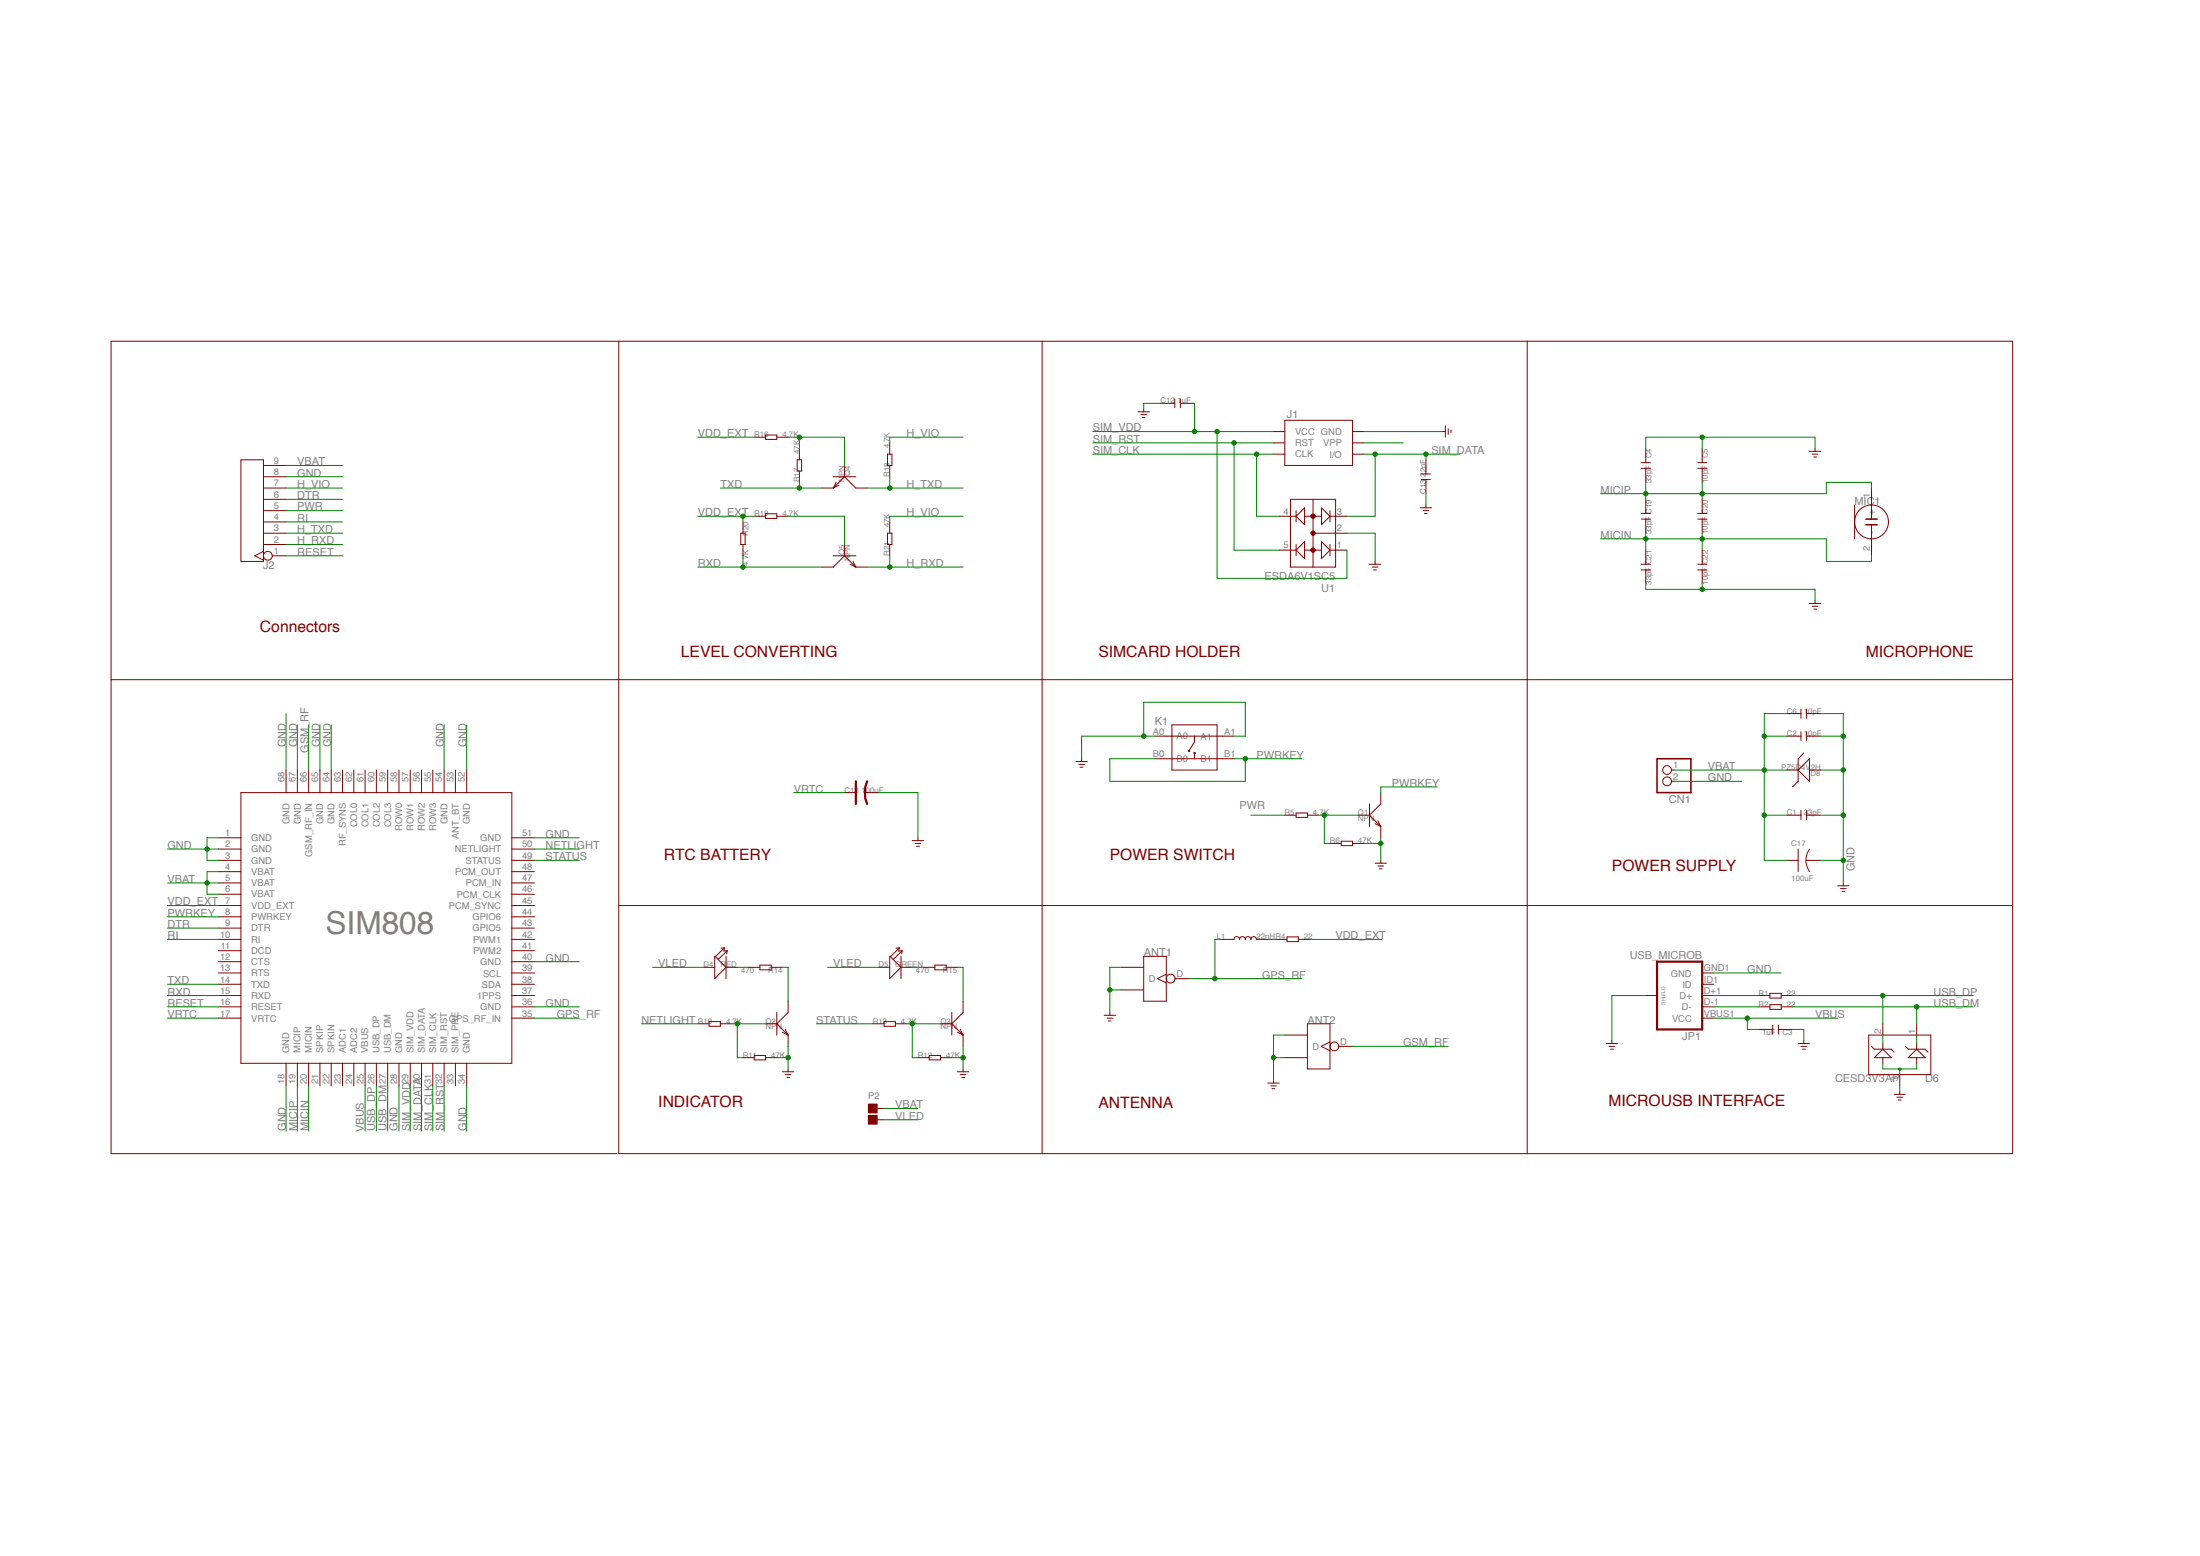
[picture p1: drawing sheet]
<svg xmlns="http://www.w3.org/2000/svg" width="297mm" height="210mm" viewBox="0 0 297 210" stroke-linecap="round" stroke-linejoin="round" font-family="sans-serif">
<g fill="none" stroke="#820000" stroke-width=".14">
<path d="M83.5 46.1v109.6h188.2v-109.6h-256.7v109.6h68.2M140.7 46.1v109.6M156.7 54.4h1.9M158.6 53.8v1.2M159.4 53.8v1.2M159.4 54.4h1.9M171.9 58.2h1.6M171.9 59.8h1.6M173.5 56.7h9.1v6.1h-9.1zM182.6 58.2h1.5M182.6 59.8h1.5M206.2 46.1v109.6"/>
<path d="M171.9 61.3h1.6M172.7 74.2h2.3M172.7 69.7h1.5M174.2 67.4h6.1v9.1h-6.1zM175 68.9v1.5M175 73.5v1.5M176.1 68.5v2.3l-1.1-1.1zM176.1 73.1v2.3l-1.1-1.2zM176.1 74.2h2.3M176.1 69.7h2.3M177.3 67.4v9.1M177.3 72h4.5"/>
<path d="M178.4 73.1l1.1 1.1-1.1 1.2zM178.4 68.5l1.1 1.2-1.1 1.1zM179.5 68.9v1.5M179.5 73.5v1.5M179.5 74.2h2.3M180.3 69.7h1.5M182.6 61.3h1.5M191.9 64.7h1.2M191.9 64h1.2M192.5 62.1v1.9M192.5 64.7v1.9M221.6 62.4h1.2"/>
<path d="M221.6 63.2h1.2M222.2 60.5v1.9M222.2 63.2v1.9M229.2 62.4h1.2M229.2 63.2h1.2M229.8 60.5v1.9M229.8 63.2v1.9M244.3 60.9h1.5M244.7 61.3h.7M244.9 61.7h.3M245 60.5v.4M15 91.7h256.7"/>
<path d="M241.2 99.4h1.9M243.1 98.8v1.1M243.9 98.8v1.1M243.9 99.4h1.9M29.5 113.1h3M29.5 114.6h3M29.5 116.1h3M29.5 117.6h3M29.5 119.2h3M32.5 107h36.6v36.5h-36.6zM38.6 103.9v3.1M40.1 103.9v3.1"/>
<path d="M41.7 103.9v3.1M43.2 103.9v3.1M44.7 103.9v3.1M46.2 103.9v3.1M47.8 103.9v3.1M49.3 103.9v3.1M50.8 103.9v3.1M52.3 103.9v3.1M53.9 103.9v3.1M55.4 103.9v3.1M56.9 103.9v3.1M58.4 103.9v3.1"/>
<path d="M60 103.9v3.1M61.5 103.9v3.1M63 103.9v3.1M69.1 113.1h3M69.1 114.6h3M69.1 116.1h3M69.1 117.6h3M69.1 119.2h3M225.6 105.4h.4M225.6 103.9h.4M241.2 116.1h1.5M241.2 110h1.9"/>
<path d="M242.7 114.6v3M243.1 109.4v1.2M243.8 116.1h2M243.9 109.4v1.2M243.9 110h1.9M244.3 114.6a2.63 2.63 0 0 0 0 3M248.1 119.5h1.5M248.5 119.9h.7M248.8 119.2v.3M29.5 122.2h3M29.5 120.7h3M29.5 123.7h3"/>
<path d="M29.5 125.3h3M29.5 126.8h3M29.5 128.3h3M29.5 129.8h3M29.5 131.3h3M29.5 132.8h3M29.5 134.4h3M29.5 135.9h3M29.5 137.4h3M69.1 122.2h3M69.1 120.7h3M69.1 123.7h3"/>
<path d="M69.1 125.3h3M69.1 126.8h3M69.1 128.3h3M69.1 129.8h3M69.1 131.3h3M69.1 132.8h3M69.1 134.4h3M69.1 135.9h3M69.1 137.4h3M83.5 122.2h188.2M222.2 134.4h1.5M229.8 131.3h1.5"/>
<path d="M229.8 132.8h1.5M229.8 134.4h1.5M229.8 135.9h1.5M229.8 137.4h1.5M237.4 134.4h1.5M237.4 135.9h1.5M237.4 138.9h1.9M238.9 134.1h1.6v.6h-1.6zM238.9 135.6h1.6v.6h-1.6zM239.3 138.3v1.3M240.1 138.3v1.3M240.1 138.9h1.9"/>
<path d="M240.5 134.4h1.5M240.5 135.9h1.5M248.7 120.3h.4M38.6 143.5v3.1M40.1 143.5v3.1M41.7 143.5v3.1M43.2 143.5v3.1M44.7 143.5v3.1M46.2 143.5v3.1M47.8 143.5v3.1M49.3 143.5v3.1M50.8 143.5v3.1"/>
<path d="M52.3 143.5v3.1M53.9 143.5v3.1M55.4 143.5v3.1M56.9 143.5v3.1M58.4 143.5v3.1M60 143.5v3.1M61.5 143.5v3.1M63 143.5v3.1M242.7 140.8h1.6M243.1 141.2h.8M243.3 141.6h.4M243.5 140.5v.3"/>
<circle cx="225.1" cy="105.4" r=".59"/>
<circle cx="225.1" cy="103.9" r=".59"/>
</g>
<path d="M223.7 102.4h4.6v4.6h-4.6z" fill="none" stroke="#820000" stroke-width=".21"/>
<path d="M223.7 129.8h6.1v9.1h-6.1z" fill="none" stroke="#820000" stroke-width=".3"/>
<circle cx="177.2" cy="72" r=".3" fill="#820000"/>
<circle cx="177.3" cy="72" r=".3" fill="none" stroke="#820000" stroke-width=".14"/>
<circle cx="177.2" cy="74.2" r=".3" fill="#820000"/>
<circle cx="177.3" cy="74.2" r=".3" fill="none" stroke="#820000" stroke-width=".14"/>
<circle cx="177.2" cy="69.7" r=".3" fill="#820000"/>
<g fill="none" stroke="#820000" stroke-width=".14">
<path d="M153.6 55.6h1.6M154 56h.8M154.2 56.3h.4M154.4 55.2v.4M174.2 69.7h.8M179.5 69.7h.8M184.9 76.2h1.5M185.3 76.5h.7M185.4 76.9h.4M185.6 75.8v.4M191.7 68.5h1.6M192.1 68.9h.8"/>
<path d="M192.3 69.3h.4M192.5 68.2v.3M155.9 99.4h10.7M158.2 97.8h6.1v6.1h-6.1zM161.3 99.4v.7l-.8 1.2M155.9 102.4h10.7M161.3 101.6v.8"/>
<circle cx="177.3" cy="69.7" r=".3"/>
</g>
<circle cx="160.5" cy="101.3" r=".08" fill="#820000"/>
<circle cx="160.5" cy="101.3" r=".08" fill="none" stroke="#820000" stroke-width=".14"/>
<circle cx="161.2" cy="101.6" r=".08" fill="#820000"/>
<g fill="none" stroke="#820000" stroke-width=".14">
<path d="M101.8 59h1.5M103.3 58.7h1.6v.6h-1.6zM104.9 59h1.5M120.1 59.8v1.5M194.7 58.2h.4M195.1 57.5v1.5M195.5 57.9v.7M195.9 58v.4M32.5 62.1h3.1v13.7h-3.1zM35.6 64.3h3M35.6 65.9h3M35.6 62.8h3"/>
<path d="M35.6 73.5h3M35.6 72h3M35.6 74.4l-1.2 .6 1.2 .6M35.6 70.4h3M35.6 68.9h3M35.6 67.4h3M36.8 75h1.8M100 72h.6v1.5h-.6zM100.3 70.4v1.6M100.3 73.5v1.5M101.8 69.7h1.5M103.3 69.3h1.6v.7h-1.6z"/>
<path d="M104.9 69.7h1.5M107.6 62.1h.6v1.5h-.6zM107.9 60.5v1.6M107.9 63.6v1.5M111 65.9h1.5M112.5 64.3h3M112.5 75h3M112.9 65.1l-.4 .8M113.3 65.5l-.8 .4M114 64.3l-1.5 1.6M114 64.3l1.5 1.6h1.6M114 62.8v1.5"/>
<path d="M114 73.5v1.5M114 75l1.5 1.5M114 75l-1.5 1.5h-1.5M114.8 76.2l.7 .3M115.2 75.8l.3 .7M115.5 76.5h1.6M119.8 61.3h.6v1.5h-.6zM119.8 72h.6v1.5h-.6zM120.1 62.8v1.5M120.1 70.4v1.6M120.1 73.5v1.5M221.6 69.3h1.2"/>
<path d="M221.6 70.1h1.2M221.6 76.2h1.2M221.6 76.9h1.2M222.2 67.4v1.9M222.2 70.1v1.9M222.2 74.2v2M222.2 76.9v1.9M229.2 69.3h1.2M229.2 70.1h1.2M229.2 76.2h1.2M229.2 76.9h1.2M229.8 67.4v1.9"/>
<path d="M229.8 70.1v1.9M229.8 74.2v2M229.8 76.9v1.9M250.4 68.2v4.5M252.7 65.9v4.2M252.7 70.8v4.2M244.3 81.4h1.5M244.7 81.8h.7M244.9 82.2h.3M245 81.1v.3M114 107h1.5M116.7 107h1.9"/>
<path d="M123.2 113.4h1.5M123.5 113.8h.8M123.8 114.2h.3M123.9 113.1v.3M145.3 102.8h1.5M145.6 103.2h.8M145.8 103.5h.4M146 102.4v.4M173.5 110h1.5M175 109.7h1.5v.6h-1.5zM176.5 110h1.5M179.5 113.8h1.6"/>
<path d="M181.1 113.5h1.5v.6h-1.5zM182.6 113.8h1.5M183.4 110h1.5M184.9 108.5v3M184.9 110l1.5 1.5M185.6 111.2l.8 .3M185.6 116.5h1.6M186 110.8l.4 .7M186 116.9h.8M186.2 117.3h.4M186.4 107v1.5l-1.5 1.5M186.4 111.5v1.6"/>
<path d="M186.4 116.1v.4M241.2 103.9h1.5M242.7 103.9l1.6-1.5v3zM243.5 101.6l-.8 .8v3l-.7 .8M244.3 103.9h1.5M94.2 138.2h1.5M95 130.6h1.5M95.7 137.9h1.6v.6h-1.6zM96.6 129.1h-.1v3l1.5-1.5M96.6 129.1l1.4 1.5M97.3 138.2h1.5M97.8 127.9l-1.2 1.2"/>
<path d="M97.8 127.9l-.5 .1M97.8 127.9l-.1 .5 .5-.1M98 130.6h1.5M98 129.1v3M98.2 128.3l-1.2 1.2M98.2 128.3l-.1 .4M101.1 130.6h1.5M102.6 130.3h1.5v.6h-1.5zM103.3 138.2h1.6M104.1 130.6h1.5M104.9 136.6v3.1M104.9 138.2l1.5 1.5"/>
<path d="M105.6 139.3l.8 .4M106 138.9l.4 .8M106.4 135.1v1.5l-1.5 1.6M106.4 139.7v1.5M117.8 138.2h1.5M118.6 130.6h1.5M119.3 137.9h1.6v.6h-1.6zM120.2 129.1h-.1v3l1.5-1.5M120.2 129.1l1.4 1.5M120.9 138.2h1.5M121.4 127.9l-1.2 1.2M121.4 127.9l-.4 .1"/>
<path d="M121.4 127.9l-.1 .5 .5-.1M121.6 130.6h1.6M121.6 129.1v3M121.8 128.3l-1.2 1.2M121.8 128.3l-.1 .4M124.7 130.6h1.5M126.2 130.3h1.5v.6h-1.5zM127 138.2h1.5M127.7 130.6h1.6M128.5 136.6v3.1M128.5 138.2l1.5 1.5M129.3 139.3l.7 .4"/>
<path d="M129.6 138.9l.4 .8M130 135.1v1.5l-1.5 1.6M130 139.7v1.5M149.1 137h1.5M149.4 137.4h.8M149.6 137.8h.4M149.8 136.6v.4M151.4 130.6h3M151.4 133.6h3M154.4 129.1h3v6h-3zM157.4 131.5l-1.1 .6 1.1 .6M158.6 132.1h1.9"/>
<path d="M173.5 139.7h3M176.5 138.2h3v6.1h-3zM252.3 139.7h8.4v5.3h-8.4zM254.2 138.2v1.5M258.8 138.2v1.5M100.3 142.7h1.5M101.8 142.4h1.5v.6h-1.5zM103.3 142.7h1.6M105.6 144.6h1.6M106 145h.8M106.2 145.4h.4M106.4 144.3v.3"/>
<path d="M117.8 151.1h1.5M117.8 149.6h1.5M123.9 142.7h1.5M125.4 142.4h1.6v.6h-1.6zM127 142.7h1.5M129.3 144.6h1.5M129.6 145h.8M129.8 145.4h.4M130 144.3v.3M171.2 146.2h1.5M171.5 146.6h.8M171.7 146.9h.4"/>
<path d="M171.9 145.8v.4M173.5 142.7h3M179.5 140.6l-1.1 .6 1.1 .6M180.7 141.2h1.9M216.8 140.8h1.6M217.2 141.2h.8M217.4 141.6h.4M217.6 140.5v.3M252.7 141.2l.3 .4h2.3l.4 .4M253 142.7l1.2-1.1 1.1 1.1zM254.2 140.8v.8M254.2 142.7v.8"/>
<path d="M255.7 147.7h1.5M256.1 148.1h.7M256.3 148.5h.3M256.5 145v1.6M256.5 147.3v.4M257.2 141.2l.4 .4h2.3l.4 .4M257.6 142.7l1.2-1.1 1.1 1.1zM258.8 140.8v.8M258.8 142.7v.8"/>
<circle cx="36.2" cy="75" r=".59"/>
<circle cx="252.7" cy="70.4" r="2.29"/>
<circle cx="161.3" cy="101.6" r=".08"/>
<circle cx="158" cy="132.1" r=".59"/>
<circle cx="180.1" cy="141.2" r=".59"/>
</g>
<path d="M115.5 105.4v3.1M117.1 105.4a4.1 4.1 0 0 0 0 3.1" fill="none" stroke="#820000" stroke-width=".3"/>
<path d="M251.9 70.1h1.5M251.9 70.8h1.5" fill="none" stroke="#820000" stroke-width=".21"/>
<path d="M117.2 149h1.2v1.2h-1.2z" fill="#820000"/>
<path d="M117.2 149h1.2v1.2h-1.2z" fill="none" stroke="#820000" stroke-width=".14"/>
<path d="M117.2 150.5h1.2v1.2h-1.2z" fill="#820000"/>
<path d="M241.2 96.3h1.9M243.1 95.7v1.2M243.9 95.7v1.2M243.9 96.3h1.9M165.1 126.8h1.5v-.2a.4 .4 0 0 1 .5-.2 .4 .4 0 0 1 .3 .4v-.2a.4 .4 0 0 1 .4-.2 .4 .4 0 0 1 .3 .4l.1-.2a.4 .4 0 0 1 .4-.2 .4 .4 0 0 1 .3 .4v-.2a.4 .4 0 0 1 .5-.2 .4 .4 0 0 1 .2 .4h1.6M172.2 126.8h1.5M173.7 126.4h1.6v.7h-1.6zM175.3 126.8h1.5M117.2 150.5h1.2v1.2h-1.2z" fill="none" stroke="#820000" stroke-width=".14"/>
<path d="M254.2 139.7v1.1M258.8 139.7v1.1M254.2 143.5v.8h4.6v-.8M256.5 144.3v.7" fill="none" stroke="#008100" stroke-width=".14"/>
<path d="M256.3 144.2h.3v.2h-.3z" fill-rule="evenodd" fill="#008100"/>
<path d="M241.2 99.4h-3v16.7h3M226 103.9h12.2M238.2 110h3M256.3 144.2h.3v.2h-.3z" fill="none" stroke="#008100" stroke-width=".14"/>
<circle cx="238.2" cy="110" r=".3" fill="#008100"/>
<circle cx="238.2" cy="110" r=".3" fill="none" stroke="#008100" stroke-width=".14"/>
<circle cx="238.2" cy="103.9" r=".3" fill="#008100"/>
<g fill="none" stroke="#008100" stroke-width=".14">
<path d="M241.2 96.3h-3v3.1M238.2 103.9h3"/>
<circle cx="238.2" cy="103.9" r=".3"/>
</g>
<circle cx="238.2" cy="99.3" r=".3" fill="#008100"/>
<g fill="none" stroke="#008100" stroke-width=".14">
<path d="M22.6 119.2h6.9M28 119.2v1.5h1.5M28 117.6h1.5"/>
<circle cx="238.2" cy="99.4" r=".3"/>
</g>
<circle cx="27.9" cy="119.2" r=".3" fill="#008100"/>
<g fill="none" stroke="#008100" stroke-width=".14">
<path d="M38.6 62.8h7.6M245.8 99.4h3v19.8M28 117.6v1.6M226 105.4h9.1M245.8 110h3M245.8 116.1h3M119.3 149.6h4.6"/>
<circle cx="28" cy="119.2" r=".3"/>
</g>
<circle cx="248.8" cy="110" r=".3" fill="#008100"/>
<circle cx="248.8" cy="110" r=".3" fill="none" stroke="#008100" stroke-width=".14"/>
<circle cx="248.8" cy="116.1" r=".3" fill="#008100"/>
<g fill="none" stroke="#008100" stroke-width=".14">
<path d="M245.8 103.9h3"/>
<circle cx="248.8" cy="116.1" r=".3"/>
</g>
<circle cx="248.8" cy="103.9" r=".3" fill="#008100"/>
<g fill="none" stroke="#008100" stroke-width=".14">
<path d="M245.8 96.3h3v3.1"/>
<circle cx="248.8" cy="103.9" r=".3"/>
</g>
<circle cx="248.8" cy="99.3" r=".3" fill="#008100"/>
<g fill="none" stroke="#008100" stroke-width=".14">
<path d="M156.7 54.4h-2.3v.8M181.8 72h3.8v3.8M192.5 66.6v1.6M28 114.6h1.5M29.5 113.1h-1.5v3h1.5M231.3 131.3h9.2M242 138.9h1.5v1.6M53.9 146.6v6.1"/>
<circle cx="248.8" cy="99.4" r=".3"/>
</g>
<circle cx="27.9" cy="114.6" r=".3" fill="#008100"/>
<g fill="none" stroke="#008100" stroke-width=".14">
<path d="M154.4 99.4v-4.6h13.7v4.6h-1.5M155.9 99.4h-9.9v3M22.6 114.6h5.4"/>
<circle cx="28" cy="114.6" r=".3"/>
</g>
<circle cx="154.4" cy="99.3" r=".3" fill="#008100"/>
<g fill="none" stroke="#008100" stroke-width=".14">
<path d="M184.1 113.8h2.3M186.4 113.1v3"/>
<circle cx="154.4" cy="99.4" r=".3"/>
</g>
<circle cx="186.4" cy="113.8" r=".3" fill="#008100"/>
<g fill="none" stroke="#008100" stroke-width=".14">
<path d="M149.8 133.6h1.6M151.4 130.6h-1.6v6"/>
<circle cx="186.4" cy="113.8" r=".3"/>
</g>
<circle cx="149.8" cy="133.6" r=".3" fill="#008100"/>
<g fill="none" stroke="#008100" stroke-width=".14">
<path d="M104.9 142.7h1.5M106.4 141.2v3.1"/>
<circle cx="149.8" cy="133.6" r=".3"/>
</g>
<circle cx="106.4" cy="142.7" r=".3" fill="#008100"/>
<g fill="none" stroke="#008100" stroke-width=".14">
<path d="M128.5 142.7h1.5M130 141.2v3.1"/>
<circle cx="106.4" cy="142.7" r=".3"/>
</g>
<circle cx="130" cy="142.7" r=".3" fill="#008100"/>
<g fill="none" stroke="#008100" stroke-width=".14">
<path d="M184.1 58.2h10.6M229.8 59v1.5M222.2 60.5v-1.5h22.8v1.5M118.6 107h5.3v6.1M222.2 134.4h-4.6v6.1M256.5 146.6v.7"/>
<circle cx="130" cy="142.7" r=".3"/>
</g>
<circle cx="229.8" cy="59" r=".3" fill="#008100"/>
<g fill="none" stroke="#008100" stroke-width=".14">
<path d="M222.2 78.8v.7h22.8v1.6M229.8 78.8v.7"/>
<circle cx="229.8" cy="59" r=".3"/>
</g>
<circle cx="229.8" cy="79.5" r=".3" fill="#008100"/>
<g fill="none" stroke="#008100" stroke-width=".14">
<path d="M173.5 142.7h-1.6v3.1"/>
<circle cx="229.8" cy="79.5" r=".3"/>
</g>
<circle cx="171.9" cy="142.7" r=".3" fill="#008100"/>
<g fill="none" stroke="#008100" stroke-width=".14">
<path d="M38.6 64.3h7.6M38.6 96.3v7.6M40.1 97.8v6.1M43.2 97.8v6.1M44.7 97.8v6.1M60 97.8v6.1M63 97.8v6.1M72.1 113.1h6.1M72.1 135.9h6.1M72.1 129.8h6.1M173.5 139.7h-1.6v3M231.3 135.9h6.1"/>
<path d="M231.3 134.4h6.1M242 135.9h24.4M258.8 135.9v2.3M38.6 146.6v6.1M63 146.6v6.1"/>
<circle cx="171.9" cy="142.7" r=".3"/>
</g>
<circle cx="258.7" cy="135.9" r=".3" fill="#008100"/>
<g fill="none" stroke="#008100" stroke-width=".14">
<path d="M242 134.4h24.4M254.2 134.4v3.8M52.3 146.6v6.1"/>
<circle cx="258.8" cy="135.9" r=".3"/>
</g>
<circle cx="254.2" cy="134.4" r=".3" fill="#008100"/>
<g fill="none" stroke="#008100" stroke-width=".14">
<path d="M231.3 137.4h16.8M235.9 137.4v1.5h1.5M50.8 146.6v6.1"/>
<circle cx="254.2" cy="134.4" r=".3"/>
</g>
<circle cx="235.9" cy="137.4" r=".3" fill="#008100"/>
<g fill="none" stroke="#008100" stroke-width=".14">
<path d="M222.2 65.1v2.3M229.8 65.1v1.5h-13.7M49.3 146.6v6.1"/>
<circle cx="235.9" cy="137.4" r=".3"/>
</g>
<circle cx="222.2" cy="66.6" r=".3" fill="#008100"/>
<g fill="none" stroke="#008100" stroke-width=".14">
<path d="M229.8 66.6v.8"/>
<circle cx="222.2" cy="66.6" r=".3"/>
</g>
<circle cx="229.8" cy="66.6" r=".3" fill="#008100"/>
<g fill="none" stroke="#008100" stroke-width=".14">
<path d="M216.1 72.7h13.7M222.2 72.7v1.5M252.7 65.9v-.8h-6.1v1.5h-16.8M40.1 146.6v6.1M41.7 146.6v6.1"/>
<circle cx="229.8" cy="66.6" r=".3"/>
</g>
<circle cx="222.2" cy="72.7" r=".3" fill="#008100"/>
<g fill="none" stroke="#008100" stroke-width=".14">
<path d="M222.2 72v.7M229.8 72.7v1.5"/>
<circle cx="222.2" cy="72.7" r=".3"/>
</g>
<circle cx="229.8" cy="72.7" r=".3" fill="#008100"/>
<g fill="none" stroke="#008100" stroke-width=".14">
<path d="M147.5 58.2h24.4M161.3 54.4v3.8M229.8 72v.7h16.8v3.1h6.1v-.8M55.4 146.6v6.1"/>
<circle cx="229.8" cy="72.7" r=".3"/>
</g>
<circle cx="161.2" cy="58.2" r=".3" fill="#008100"/>
<g fill="none" stroke="#008100" stroke-width=".14">
<path d="M164.3 58.2v19.9h17.5v-3.9"/>
<circle cx="161.3" cy="58.2" r=".3"/>
</g>
<circle cx="164.3" cy="58.2" r=".3" fill="#008100"/>
<g fill="none" stroke="#008100" stroke-width=".14">
<path d="M197 61.3h-4.5v.8M56.9 146.6v6.1"/>
<circle cx="164.3" cy="58.2" r=".3"/>
</g>
<circle cx="192.5" cy="61.3" r=".3" fill="#008100"/>
<g fill="none" stroke="#008100" stroke-width=".14">
<path d="M184.1 61.3h1.5v8.4h-3.8"/>
<circle cx="192.5" cy="61.3" r=".3"/>
</g>
<circle cx="185.6" cy="61.3" r=".3" fill="#008100"/>
<g fill="none" stroke="#008100" stroke-width=".14">
<path d="M147.5 61.3h24.4M169.6 61.3v8.4h3.1M185.6 61.3h6.9M58.4 146.6v6.1"/>
<circle cx="185.6" cy="61.3" r=".3"/>
</g>
<circle cx="169.6" cy="61.3" r=".3" fill="#008100"/>
<g fill="none" stroke="#008100" stroke-width=".14">
<path d="M147.5 59.8h24.4M166.6 59.8v14.4h6.1M60 146.6v6.1"/>
<circle cx="169.6" cy="61.3" r=".3"/>
</g>
<circle cx="166.6" cy="59.8" r=".3" fill="#008100"/>
<g fill="none" stroke="#008100" stroke-width=".14">
<path d="M155.9 102.4h-6.1v3h18.3v-3M166.6 102.4h9.1M194 106.2h-7.6v.8M22.6 123.7h6.9"/>
<circle cx="166.6" cy="59.8" r=".3"/>
</g>
<circle cx="168.1" cy="102.4" r=".3" fill="#008100"/>
<g fill="none" stroke="#008100" stroke-width=".14">
<path d="M178 110h5.4M178.8 110v3.8h.7"/>
<circle cx="168.1" cy="102.4" r=".3"/>
</g>
<circle cx="178.8" cy="110" r=".3" fill="#008100"/>
<g fill="none" stroke="#008100" stroke-width=".14">
<path d="M72.1 137.4h6.1M160.5 132.1h15.2M165.1 126.8h-1.1v5.3"/>
<circle cx="178.8" cy="110" r=".3"/>
</g>
<circle cx="164" cy="132.1" r=".3" fill="#008100"/>
<g fill="none" stroke="#008100" stroke-width=".14">
<path d="M41.7 97.8v6.1M98.8 138.2h4.5M99.5 138.2v4.5h.8M129.3 130.6h.7v4.5M182.6 141.2h12.9"/>
<circle cx="164" cy="132.1" r=".3"/>
</g>
<circle cx="99.5" cy="138.2" r=".3" fill="#008100"/>
<g fill="none" stroke="#008100" stroke-width=".14">
<path d="M122.4 138.2h4.6M123.2 138.2v4.5h.7"/>
<circle cx="99.5" cy="138.2" r=".3"/>
</g>
<circle cx="123.1" cy="138.2" r=".3" fill="#008100"/>
<g fill="none" stroke="#008100" stroke-width=".14">
<path d="M106.4 59h7.6v3.8M107.9 59v1.5M72.1 114.6h6.1M72.1 116.1h6.1M107.2 107h6.8M22.6 137.4h6.9M86.6 138.2h7.6M99.5 130.6h1.6M105.6 130.6h.8v4.5M110.2 138.2h7.6M123.2 130.6h1.5"/>
<circle cx="123.2" cy="138.2" r=".3"/>
</g>
<circle cx="107.9" cy="59" r=".3" fill="#008100"/>
<g fill="none" stroke="#008100" stroke-width=".14">
<path d="M94.2 59h7.6M94.2 69.7h7.6M100.3 69.7v.7M106.4 69.7h7.6v3.8M22.6 122.2h6.9"/>
<circle cx="107.9" cy="59" r=".3"/>
</g>
<circle cx="100.3" cy="69.7" r=".3" fill="#008100"/>
<g fill="none" stroke="#008100" stroke-width=".14">
<path d="M97.3 65.9h13.7M107.9 65.1v.8M22.6 132.8h6.9M176.8 126.8h9.7"/>
<circle cx="100.3" cy="69.7" r=".3"/>
</g>
<circle cx="107.9" cy="65.9" r=".3" fill="#008100"/>
<g fill="none" stroke="#008100" stroke-width=".14">
<path d="M94.2 76.5h16.8M100.3 75v1.5M22.6 134.4h6.9"/>
<circle cx="107.9" cy="65.9" r=".3"/>
</g>
<circle cx="100.3" cy="76.5" r=".3" fill="#008100"/>
<g fill="none" stroke="#008100" stroke-width=".14">
<path d="M130 59h-9.9v.8M184.1 59.8h5.4M38.6 70.4h7.6M38.6 75h7.6M38.6 65.9h7.6M117.1 65.9h12.9M120.1 64.3v1.6M130 69.7h-9.9v.7M22.6 126.8h6.9M22.6 135.9h6.9"/>
<circle cx="100.3" cy="76.5" r=".3"/>
</g>
<circle cx="120.1" cy="65.9" r=".3" fill="#008100"/>
<g fill="none" stroke="#008100" stroke-width=".14">
<path d="M38.6 72h7.6M117.1 76.5h12.9M120.1 75v1.5"/>
<circle cx="120.1" cy="65.9" r=".3"/>
</g>
<circle cx="120.1" cy="76.5" r=".3" fill="#008100"/>
<g fill="none" stroke="#008100" stroke-width=".14">
<path d="M38.6 73.5h7.6M38.6 68.9h7.6M38.6 67.4h7.6M168.9 110h4.6M22.6 125.3h6.9M88.1 130.6h6.9M111.7 130.6h6.9M171.2 126.8h1M119.3 151.1h4.6"/>
<circle cx="120.1" cy="76.5" r=".3"/>
</g>
<text font-size="4.3" fill="#808080" x="43.9" y="126">SIM808</text>
<g font-size="2.1" fill="#820000">
<text x="35.1" y="85.3">Connectors</text>
<text x="91.9" y="88.7">LEVEL CONVERTING</text>
<text x="148.3" y="88.7">SIMCARD HOLDER</text>
<text x="251.9" y="88.7">MICROPHONE</text>
<text x="89.6" y="116.1">RTC BATTERY</text>
<text x="149.8" y="116.1">POWER SWITCH</text>
<text x="217.6" y="117.6">POWER SUPPLY</text>
<text x="88.9" y="149.4">INDICATOR</text>
<text x="148.3" y="149.6">ANTENNA</text>
<text x="217.1" y="149.3">MICROUSB INTERFACE</text>
</g>
<g font-size="1.5" fill="#808080">
<text x="94.2" y="59">VDD_EXT</text>
<text x="122.4" y="59">H_VIO</text>
<text x="147.5" y="58.2">SIM_VDD</text>
<text x="147.5" y="59.8">SIM_RST</text>
<text x="173.7" y="56.4">J1</text>
<text x="40.1" y="62.8">VBAT</text>
<text x="40.1" y="64.3">GND</text>
<text x="40.1" y="65.8">H_VIO</text>
<text x="97.3" y="65.8">TXD</text>
<text x="122.4" y="65.8">H_TXD</text>
<text x="147.5" y="61.3">SIM_CLK</text>
<text x="193.2" y="61.3">SIM_DATA</text>
<text x="40.1" y="70.4">RI</text>
<text x="40.1" y="71.9">H_TXD</text>
<text x="40.1" y="68.9">PWR</text>
<text x="40.1" y="67.4">DTR</text>
<text x="94.2" y="69.7">VDD_EXT</text>
<text x="122.4" y="69.7">H_VIO</text>
<text x="216.1" y="66.6">MICIP</text>
<text x="250.4" y="68.1">MIC1</text>
<text x="35.5" y="76.8">J2</text>
<text x="40.1" y="75">RESET</text>
<text x="40.1" y="73.5">H_RXD</text>
<text x="94.2" y="76.5">RXD</text>
<text x="122.4" y="76.5">H_RXD</text>
<text x="216.1" y="72.7">MICIN</text>
<text x="170.7" y="78.3">ESDA6V1SC5</text>
<text x="178.4" y="79.8">U1</text>
<text x="38.6" y="100.9" transform="rotate(-90 38.6 100.9)">GND</text>
<text x="40.1" y="100.9" transform="rotate(-90 40.1 100.9)">GND</text>
<text x="41.6" y="101.6" transform="rotate(-90 41.6 101.6)">GSM_RF</text>
<text x="43.2" y="100.9" transform="rotate(-90 43.2 100.9)">GND</text>
<text x="44.7" y="100.9" transform="rotate(-90 44.7 100.9)">GND</text>
<text x="59.9" y="100.9" transform="rotate(-90 59.9 100.9)">GND</text>
<text x="63" y="100.9" transform="rotate(-90 63 100.9)">GND</text>
<text x="155.9" y="97.8">K1</text>
<text x="107.2" y="107">VRTC</text>
<text x="169.6" y="102.4">PWRKEY</text>
<text x="187.9" y="106.2">PWRKEY</text>
<text x="230.6" y="103.9">VBAT</text>
<text x="230.6" y="105.4">GND</text>
<text x="73.6" y="113.1">GND</text>
<text x="167.3" y="109.2">PWR</text>
<text x="225.3" y="108.4">CN1</text>
<text x="22.6" y="114.6">GND</text>
<text x="22.6" y="119.1">VBAT</text>
<text x="73.6" y="114.6">NETLIGHT</text>
<text x="73.6" y="116.1">STATUS</text>
<text x="250.4" y="117.6" transform="rotate(-90 250.4 117.6)">GND</text>
<text x="22.6" y="123.7">PWRKEY</text>
<text x="22.6" y="122.2">VDD_EXT</text>
<text x="22.6" y="125.2">DTR</text>
<text x="22.6" y="126.8">RI</text>
<text x="73.6" y="129.8">GND</text>
<text x="88.9" y="130.6">VLED</text>
<text x="112.5" y="130.6">VLED</text>
<text x="154.4" y="129">ANT1</text>
<text x="180.3" y="126.8">VDD_EXT</text>
<text x="220" y="129.5">USB_MICROB</text>
<text x="235.9" y="131.3">GND</text>
<text x="22.6" y="137.4">VRTC</text>
<text x="22.6" y="132.8">TXD</text>
<text x="22.6" y="134.4">RXD</text>
<text x="22.6" y="135.9">RESET</text>
<text x="73.6" y="135.9">GND</text>
<text x="75.2" y="137.4">GPS_RF</text>
<text x="170.4" y="132.1">GPS_RF</text>
<text x="245" y="137.4">VBUS</text>
<text x="261" y="135.9">USB_DM</text>
<text x="261" y="134.4">USB_DP</text>
<text x="86.6" y="138.2">NETLIGHT</text>
<text x="110.2" y="138.2">STATUS</text>
<text x="176.5" y="138.2">ANT2</text>
<text x="189.4" y="141.2">GSM_RF</text>
<text x="227.1" y="140.3">JP1</text>
<text x="120.9" y="149.6">VBAT</text>
<text x="247.7" y="146.1">CESD3V3AP</text>
<text x="259.9" y="146.1">D6</text>
<text x="38.6" y="152.6" transform="rotate(-90 38.6 152.6)">GND</text>
<text x="40.1" y="152.6" transform="rotate(-90 40.1 152.6)">MICIP</text>
<text x="41.6" y="152.6" transform="rotate(-90 41.6 152.6)">MICIN</text>
<text x="49.1" y="152.8" transform="rotate(-90 49.1 152.8)">VBUS</text>
<text x="50.6" y="152.6" transform="rotate(-90 50.6 152.6)">USB_DP</text>
<text x="52.2" y="152.6" transform="rotate(-90 52.2 152.6)">USB_DM</text>
<text x="53.7" y="152.6" transform="rotate(-90 53.7 152.6)">GND</text>
<text x="55.4" y="152.6" transform="rotate(-90 55.4 152.6)">SIM_VDD</text>
<text x="56.9" y="152.6" transform="rotate(-90 56.9 152.6)">SIM_DATA</text>
<text x="58.4" y="152.6" transform="rotate(-90 58.4 152.6)">SIM_CLK</text>
<text x="59.9" y="152.6" transform="rotate(-90 59.9 152.6)">SIM_RST</text>
<text x="63" y="152.6" transform="rotate(-90 63 152.6)">GND</text>
<text x="120.9" y="151.1">VLED</text>
</g>
<g font-size="1.3" fill="#808080">
<text x="174.8" y="58.7">VCC GND</text>
<text x="37" y="65.6">7</text>
<text x="37" y="64.1">8</text>
<text x="37" y="62.6">9</text>
<text x="174.8" y="60.2">RST</text>
<text x="174.8" y="61.7">CLK</text>
<text x="178.6" y="60.2">VPP</text>
<text x="179.5" y="61.8">I/O</text>
<text x="37" y="71.7">3</text>
<text x="37" y="70.2">4</text>
<text x="37" y="68.7">5</text>
<text x="37" y="67.2">6</text>
<text x="173.3" y="69.4">4</text>
<text x="180.5" y="71.7">2</text>
<text x="180.5" y="69.4">3</text>
<text x="252.4" y="67.2" transform="rotate(-90 252.4 67.2)">1</text>
<text x="253.1" y="69.5" transform="rotate(-90 253.1 69.5)">+</text>
<text x="37" y="74.8">1</text>
<text x="37" y="73.2">2</text>
<text x="173.3" y="74">5</text>
<text x="180.5" y="74">1</text>
<text x="252.4" y="74.4" transform="rotate(-90 252.4 74.4)">2</text>
<text x="253.1" y="72.1" transform="rotate(-90 253.1 72.1)">-</text>
<text x="155.6" y="99.1">A0</text>
<text x="158.8" y="99.8">A0</text>
<text x="162.1" y="99.8">A1</text>
<text x="165.3" y="99.1">A1</text>
<text x="38.4" y="105.6" transform="rotate(-90 38.4 105.6)">68</text>
<text x="39.9" y="105.6" transform="rotate(-90 39.9 105.6)">67</text>
<text x="41.4" y="105.6" transform="rotate(-90 41.4 105.6)">66</text>
<text x="43" y="105.6" transform="rotate(-90 43 105.6)">65</text>
<text x="44.5" y="105.6" transform="rotate(-90 44.5 105.6)">64</text>
<text x="46" y="105.6" transform="rotate(-90 46 105.6)">63</text>
<text x="47.5" y="105.6" transform="rotate(-90 47.5 105.6)">62</text>
<text x="49.1" y="105.6" transform="rotate(-90 49.1 105.6)">61</text>
<text x="50.6" y="105.6" transform="rotate(-90 50.6 105.6)">60</text>
<text x="52.1" y="105.6" transform="rotate(-90 52.1 105.6)">59</text>
<text x="53.6" y="105.6" transform="rotate(-90 53.6 105.6)">58</text>
<text x="55.1" y="105.6" transform="rotate(-90 55.1 105.6)">57</text>
<text x="56.7" y="105.6" transform="rotate(-90 56.7 105.6)">56</text>
<text x="58.2" y="105.6" transform="rotate(-90 58.2 105.6)">55</text>
<text x="59.7" y="105.6" transform="rotate(-90 59.7 105.6)">54</text>
<text x="61.2" y="105.6" transform="rotate(-90 61.2 105.6)">53</text>
<text x="62.8" y="105.6" transform="rotate(-90 62.8 105.6)">52</text>
<text x="155.6" y="102.2">B0</text>
<text x="158.8" y="102.8">B0</text>
<text x="162.1" y="102.9">B1</text>
<text x="165.3" y="102.2">B1</text>
<text x="225.9" y="105.2">2</text>
<text x="225.9" y="103.7">1</text>
<text x="30.4" y="112.8">1</text>
<text x="33.9" y="113.5">GND</text>
<text x="39.1" y="111.2" transform="rotate(-90 39.1 111.2)">GND</text>
<text x="40.6" y="111.2" transform="rotate(-90 40.6 111.2)">GND</text>
<text x="43.6" y="111.2" transform="rotate(-90 43.6 111.2)">GND</text>
<text x="45.2" y="111.2" transform="rotate(-90 45.2 111.2)">GND</text>
<text x="48.2" y="111.7" transform="rotate(-90 48.2 111.7)">COL0</text>
<text x="49.7" y="111.7" transform="rotate(-90 49.7 111.7)">COL1</text>
<text x="51.3" y="111.7" transform="rotate(-90 51.3 111.7)">COL2</text>
<text x="52.8" y="111.7" transform="rotate(-90 52.8 111.7)">COL3</text>
<text x="54.3" y="112.2" transform="rotate(-90 54.3 112.2)">ROW0</text>
<text x="55.8" y="112.2" transform="rotate(-90 55.8 112.2)">ROW1</text>
<text x="57.4" y="112.2" transform="rotate(-90 57.4 112.2)">ROW2</text>
<text x="58.9" y="112.2" transform="rotate(-90 58.9 112.2)">ROW3</text>
<text x="60.4" y="111.2" transform="rotate(-90 60.4 111.2)">GND</text>
<text x="61.9" y="113.2" transform="rotate(-90 61.9 113.2)">ANT_BT</text>
<text x="63.4" y="111.2" transform="rotate(-90 63.4 111.2)">GND</text>
<text x="64.8" y="113.5">GND</text>
<text x="70.5" y="112.8">51</text>
<text x="30.4" y="114.4">2</text>
<text x="30.4" y="115.9">3</text>
<text x="30.4" y="117.4">4</text>
<text x="30.4" y="118.9">5</text>
<text x="33.9" y="115">GND</text>
<text x="33.9" y="116.6">GND</text>
<text x="33.9" y="118.1">VBAT</text>
<text x="33.9" y="119.6">VBAT</text>
<text x="42.1" y="115.6" transform="rotate(-90 42.1 115.6)">GSM_RF_IN</text>
<text x="46.7" y="114.2" transform="rotate(-90 46.7 114.2)">RF_SYNS</text>
<text x="61.4" y="115">NETLIGHT</text>
<text x="61.4" y="118.1">PCM_OUT</text>
<text x="62.8" y="116.6">STATUS</text>
<text x="62.9" y="119.6">PCM_IN</text>
<text x="70.5" y="118.9">47</text>
<text x="70.5" y="117.4">48</text>
<text x="70.5" y="115.9">49</text>
<text x="70.5" y="114.4">50</text>
<text x="30.4" y="120.5">6</text>
<text x="30.4" y="122">7</text>
<text x="30.4" y="123.5">8</text>
<text x="30.4" y="125">9</text>
<text x="33.9" y="121.1">VBAT</text>
<text x="33.9" y="122.6">VDD_EXT</text>
<text x="33.9" y="124.2">PWRKEY</text>
<text x="33.9" y="125.7">DTR</text>
<text x="60.6" y="122.7">PCM_SYNC</text>
<text x="61.7" y="121.1">PCM_CLK</text>
<text x="63.8" y="125.7">GPIO5</text>
<text x="63.8" y="124.2">GPIO6</text>
<text x="70.5" y="125">43</text>
<text x="70.5" y="123.5">44</text>
<text x="70.5" y="122">45</text>
<text x="70.5" y="120.5">46</text>
<text x="29.7" y="126.5">10</text>
<text x="29.7" y="129.6">12</text>
<text x="29.7" y="131.1">13</text>
<text x="29.8" y="128.1">11</text>
<text x="33.9" y="127.2">RI</text>
<text x="33.9" y="128.7">DCD</text>
<text x="33.9" y="130.3">CTS</text>
<text x="33.9" y="131.8">RTS</text>
<text x="63.9" y="128.8">PWM2</text>
<text x="63.9" y="127.2">PWM1</text>
<text x="64.8" y="130.3">GND</text>
<text x="65.2" y="131.8">SCL</text>
<text x="70.5" y="131.1">39</text>
<text x="70.5" y="129.6">40</text>
<text x="70.5" y="128.1">41</text>
<text x="70.5" y="126.5">42</text>
<text x="158.8" y="131.9">D</text>
<text x="225.6" y="131.8">GND</text>
<text x="230" y="131.1">GND1</text>
<text x="29.7" y="132.6">14</text>
<text x="29.7" y="134.2">15</text>
<text x="29.7" y="135.7">16</text>
<text x="29.7" y="137.2">17</text>
<text x="33.9" y="133.3">TXD</text>
<text x="33.9" y="134.8">RXD</text>
<text x="33.9" y="136.3">RESET</text>
<text x="33.9" y="137.9">VRTC</text>
<text x="60.6" y="137.9">GPS_RF_IN</text>
<text x="64.4" y="134.8">1PPS</text>
<text x="64.8" y="136.4">GND</text>
<text x="65" y="133.3">SDA</text>
<text x="70.5" y="137.2">35</text>
<text x="70.5" y="135.7">36</text>
<text x="70.5" y="134.2">37</text>
<text x="70.5" y="132.6">38</text>
<text x="155.1" y="132.5">D</text>
<text x="225.7" y="137.9">VCC</text>
<text x="226.7" y="134.8">D+</text>
<text x="227" y="136.4">D-</text>
<text x="227.1" y="133.3">ID</text>
<text x="230" y="137.2">VBUS1</text>
<text x="230" y="135.7">D-1</text>
<text x="230" y="134.2">D+1</text>
<text x="230" y="132.6">ID1</text>
<text x="39.1" y="142.1" transform="rotate(-90 39.1 142.1)">GND</text>
<text x="40.6" y="142.1" transform="rotate(-90 40.6 142.1)">MICIP</text>
<text x="42.1" y="142.1" transform="rotate(-90 42.1 142.1)">MICIN</text>
<text x="43.6" y="142.1" transform="rotate(-90 43.6 142.1)">SPKIP</text>
<text x="45.2" y="142.1" transform="rotate(-90 45.2 142.1)">SPKIN</text>
<text x="46.7" y="142.1" transform="rotate(-90 46.7 142.1)">ADC1</text>
<text x="48.2" y="142.1" transform="rotate(-90 48.2 142.1)">ADC2</text>
<text x="49.7" y="142.1" transform="rotate(-90 49.7 142.1)">VBUS</text>
<text x="51.2" y="142.1" transform="rotate(-90 51.2 142.1)">USB_DP</text>
<text x="52.8" y="142.1" transform="rotate(-90 52.8 142.1)">USB_DM</text>
<text x="54.3" y="142.1" transform="rotate(-90 54.3 142.1)">GND</text>
<text x="55.8" y="142.1" transform="rotate(-90 55.8 142.1)">SIM_VDD</text>
<text x="57.3" y="142.1" transform="rotate(-90 57.3 142.1)">SIM_DATA</text>
<text x="58.9" y="142.1" transform="rotate(-90 58.9 142.1)">SIM_CLK</text>
<text x="60.4" y="142.1" transform="rotate(-90 60.4 142.1)">SIM_RST</text>
<text x="61.9" y="142.1" transform="rotate(-90 61.9 142.1)">SIM_PRE</text>
<text x="63.4" y="142.1" transform="rotate(-90 63.4 142.1)">GND</text>
<text x="177.2" y="141.7">D</text>
<text x="180.9" y="141">D</text>
<text x="254" y="139.5" transform="rotate(-90 254 139.5)">2</text>
<text x="258.5" y="139.5" transform="rotate(-90 258.5 139.5)">1</text>
<text x="38.4" y="146.3" transform="rotate(-90 38.4 146.3)">18</text>
<text x="39.9" y="146.3" transform="rotate(-90 39.9 146.3)">19</text>
<text x="41.4" y="146.3" transform="rotate(-90 41.4 146.3)">20</text>
<text x="43" y="146.3" transform="rotate(-90 43 146.3)">21</text>
<text x="44.5" y="146.3" transform="rotate(-90 44.5 146.3)">22</text>
<text x="46" y="146.3" transform="rotate(-90 46 146.3)">23</text>
<text x="47.5" y="146.3" transform="rotate(-90 47.5 146.3)">24</text>
<text x="49.1" y="146.3" transform="rotate(-90 49.1 146.3)">25</text>
<text x="50.6" y="146.3" transform="rotate(-90 50.6 146.3)">26</text>
<text x="52.1" y="146.3" transform="rotate(-90 52.1 146.3)">27</text>
<text x="53.6" y="146.3" transform="rotate(-90 53.6 146.3)">28</text>
<text x="55.1" y="146.3" transform="rotate(-90 55.1 146.3)">29</text>
<text x="56.7" y="146.3" transform="rotate(-90 56.7 146.3)">30</text>
<text x="58.2" y="146.3" transform="rotate(-90 58.2 146.3)">31</text>
<text x="59.7" y="146.3" transform="rotate(-90 59.7 146.3)">32</text>
<text x="61.2" y="146.3" transform="rotate(-90 61.2 146.3)">33</text>
<text x="62.8" y="146.3" transform="rotate(-90 62.8 146.3)">34</text>
<text x="117.2" y="148.4">P2</text>
<text x="256.2" y="146" transform="rotate(-90 256.2 146)">3</text>
</g>
<g font-size="1.1" fill="#808080">
<text x="101.8" y="59">R16</text>
<text x="105.6" y="59">4.7K</text>
<text x="156.7" y="54.4">C12</text>
<text x="159" y="54.4">1uF</text>
<text x="107.9" y="65.1" transform="rotate(-90 107.9 65.1)">R17</text>
<text x="107.9" y="61.3" transform="rotate(-90 107.9 61.3)">47K</text>
<text x="114" y="65" transform="rotate(-90 114 65)">NPN</text>
<text x="114.8" y="64.2" transform="rotate(-90 114.8 64.2)">Q4</text>
<text x="120.1" y="64.3" transform="rotate(-90 120.1 64.3)">R18</text>
<text x="120.1" y="60.5" transform="rotate(-90 120.1 60.5)">4.7K</text>
<text x="192.5" y="64.3" transform="rotate(-90 192.5 64.3)">22pF</text>
<text x="222.9" y="65.2" transform="rotate(-90 222.9 65.2)">33pF</text>
<text x="222.9" y="61.9" transform="rotate(-90 222.9 61.9)">C4</text>
<text x="230.6" y="65.2" transform="rotate(-90 230.6 65.2)">10pF</text>
<text x="230.6" y="61.9" transform="rotate(-90 230.6 61.9)">C5</text>
<text x="101.8" y="69.7">R19</text>
<text x="105.6" y="69.7">4.7K</text>
<text x="120.1" y="71.2" transform="rotate(-90 120.1 71.2)">47K</text>
<text x="192.5" y="66.6" transform="rotate(-90 192.5 66.6)">C13</text>
<text x="101.1" y="76.4" transform="rotate(-90 101.1 76.4)">4.7K</text>
<text x="101.1" y="72.4" transform="rotate(-90 101.1 72.4)">R20</text>
<text x="114" y="74.9" transform="rotate(-90 114 74.9)">Q5</text>
<text x="114.8" y="75.7" transform="rotate(-90 114.8 75.7)">NPN</text>
<text x="120.1" y="75" transform="rotate(-90 120.1 75)">R21</text>
<text x="222.9" y="72.1" transform="rotate(-90 222.9 72.1)">33pF C19</text>
<text x="230.6" y="72.1" transform="rotate(-90 230.6 72.1)">10pF C20</text>
<text x="222.9" y="78.9" transform="rotate(-90 222.9 78.9)">33pF C21</text>
<text x="230.6" y="78.9" transform="rotate(-90 230.6 78.9)">10pF C22</text>
<text x="241.2" y="99.3">C2</text>
<text x="241.2" y="96.3">C6</text>
<text x="243.5" y="99.3">10pF</text>
<text x="243.5" y="96.3">10pF</text>
<text x="114" y="107">C18</text>
<text x="116.3" y="107">100uF</text>
<text x="240.5" y="103.9">PZ5D4V2H</text>
<text x="244.4" y="104.7">D8</text>
<text x="173.4" y="110">R5</text>
<text x="177.2" y="110">4.7K</text>
<text x="179.5" y="113.8">R6</text>
<text x="183.3" y="110.8">NPN</text>
<text x="183.3" y="113.8">47K</text>
<text x="183.3" y="110">Q1</text>
<text x="241.2" y="110">C1</text>
<text x="243.5" y="110">33pF</text>
<text x="241.8" y="114.1">C17</text>
<text x="241.8" y="118.8">100uF</text>
<text x="95" y="130.6">D4</text>
<text x="97.3" y="130.6">RED</text>
<text x="100" y="131.3">470</text>
<text x="103.7" y="131.3">R14</text>
<text x="118.6" y="130.6">D5</text>
<text x="120.9" y="130.6">GREEN</text>
<text x="123.7" y="131.3">470</text>
<text x="127.3" y="131.3">R15</text>
<text x="164.3" y="126.8">L1</text>
<text x="169.6" y="126.8">22nHR4</text>
<text x="176" y="126.8">22</text>
<text x="237.4" y="134.4">R1</text>
<text x="237.4" y="135.9">R2</text>
<text x="241.2" y="134.4">22</text>
<text x="241.2" y="135.9">22</text>
<text x="94.2" y="138.2">R10</text>
<text x="98" y="138.2">4.7K</text>
<text x="100.3" y="142.7">R11</text>
<text x="103.3" y="138.9">NPN</text>
<text x="103.3" y="138.2">Q2</text>
<text x="104.1" y="142.7">47K</text>
<text x="117.8" y="138.2">R13</text>
<text x="121.6" y="138.2">4.7K</text>
<text x="123.9" y="142.7">R12</text>
<text x="127" y="138.9">NPN</text>
<text x="127" y="138.2">Q3</text>
<text x="127.7" y="142.7">47K</text>
<text x="237.9" y="139.7">1uF</text>
<text x="240.6" y="139.7">C3</text>
</g>
<text font-size=".7" fill="#808080" x="224.8" y="135.6" transform="rotate(-90 224.8 135.6)">SHIELD</text>
</svg>
